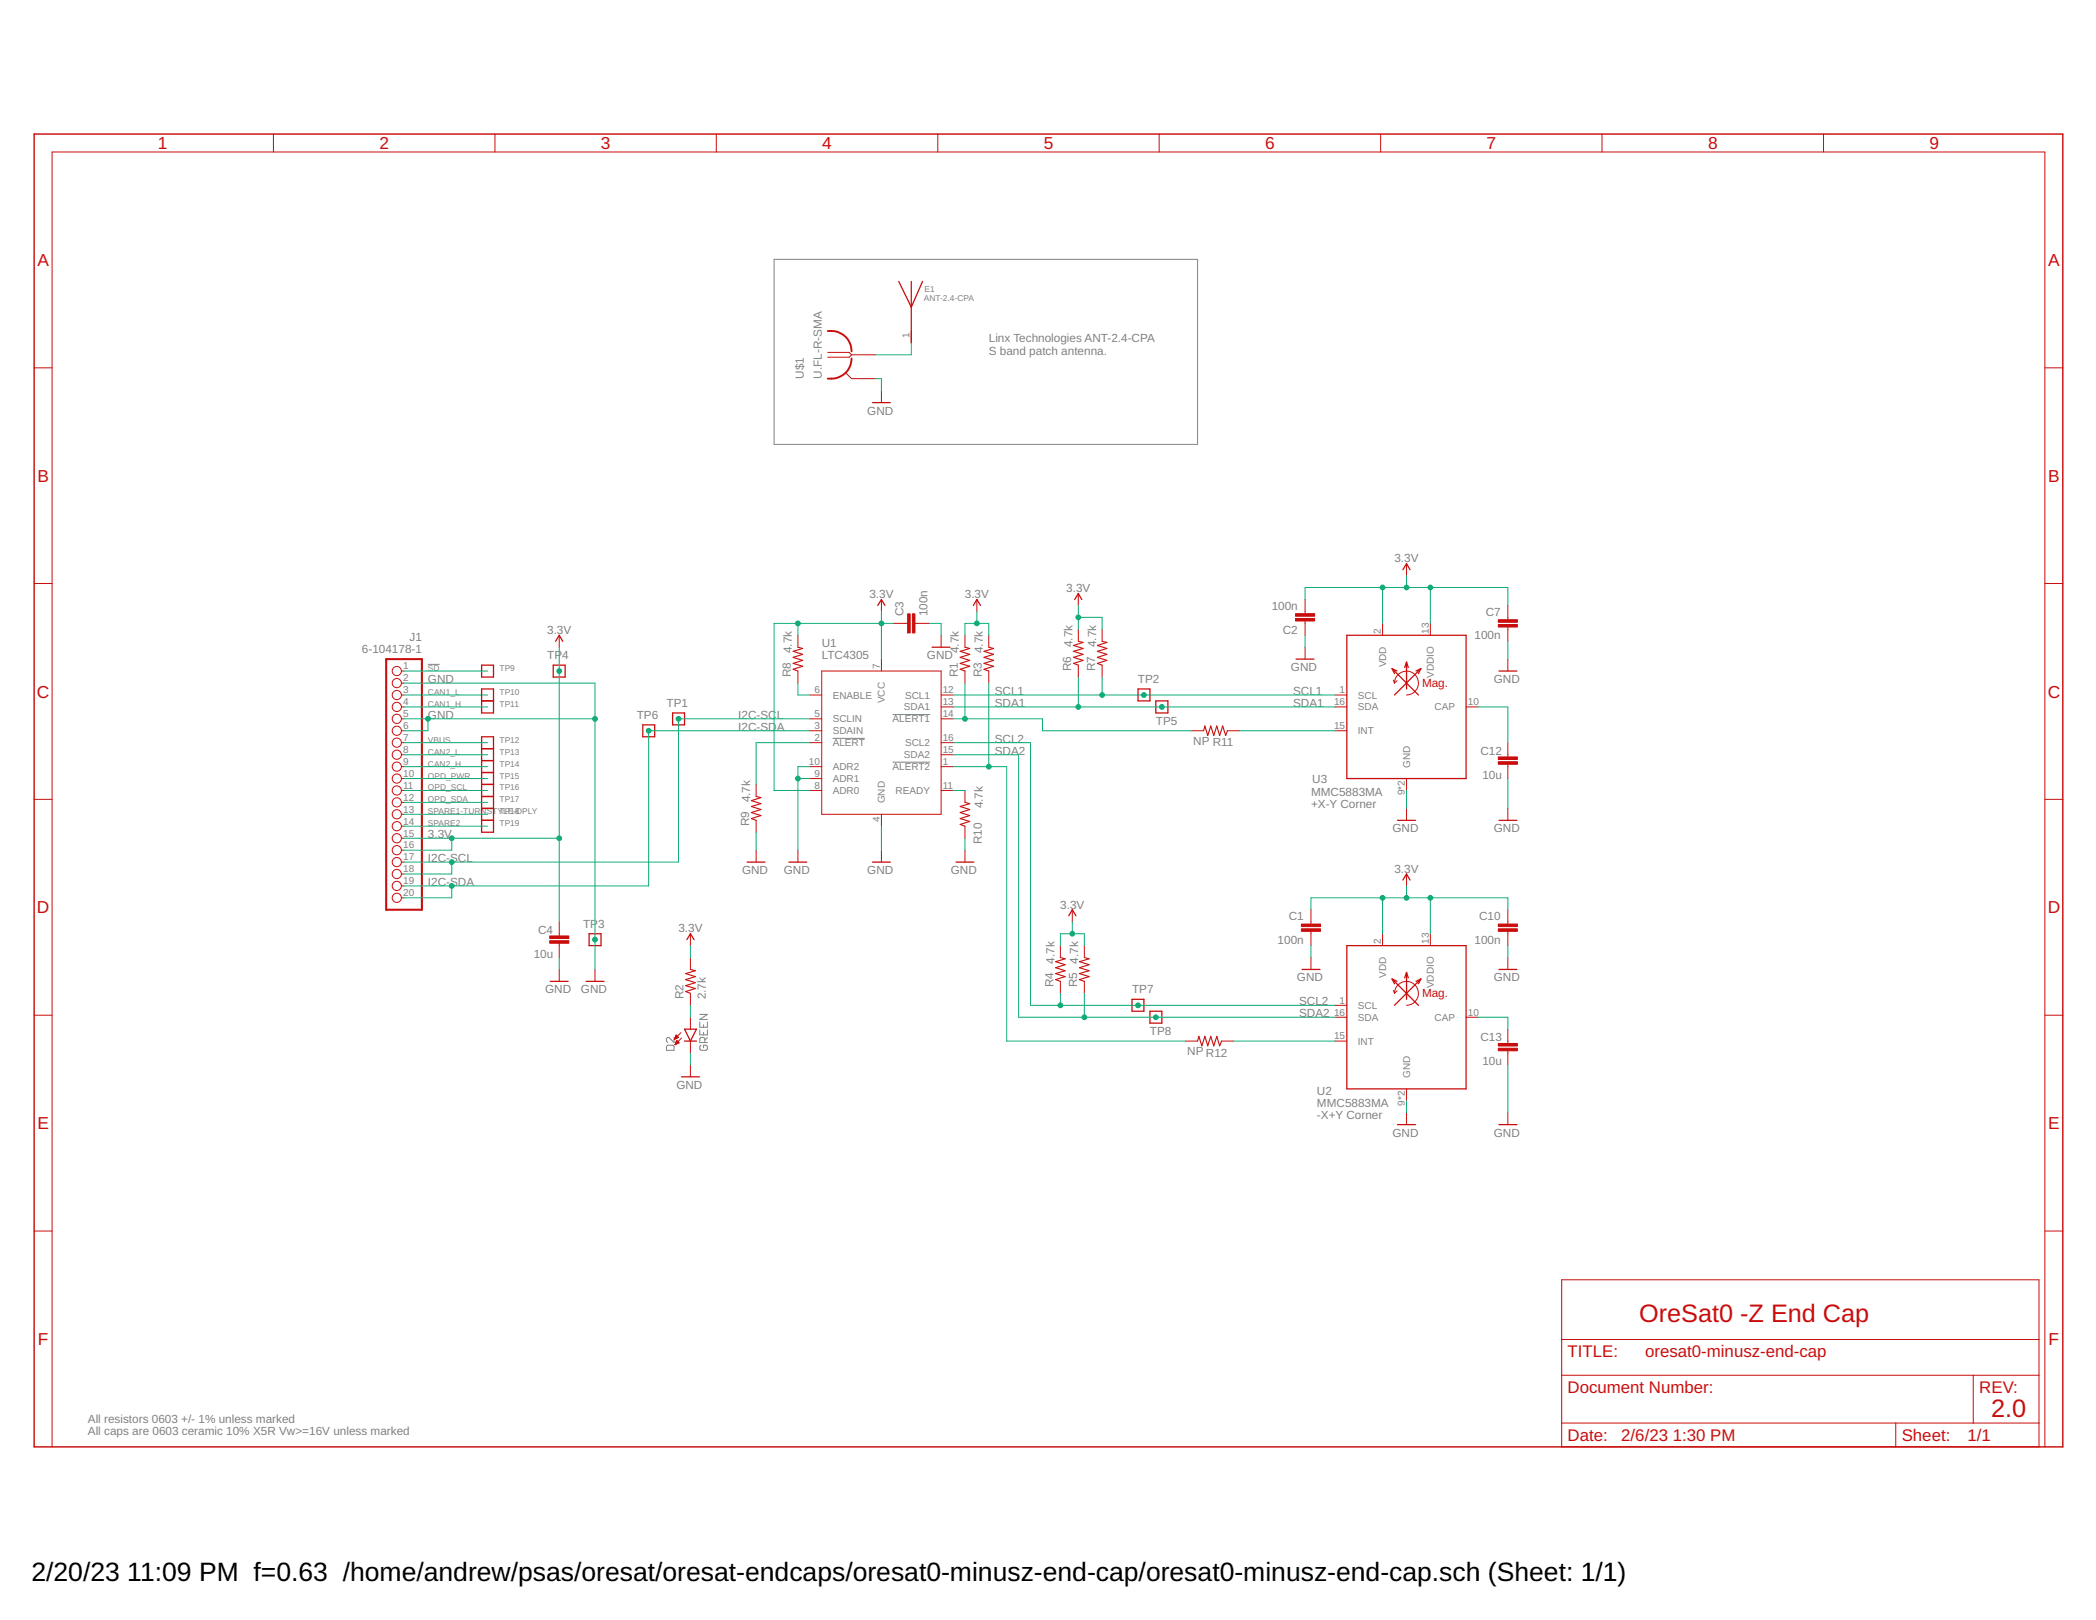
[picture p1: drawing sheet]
<svg xmlns="http://www.w3.org/2000/svg" width="279mm" height="216mm" viewBox="0 0 279 216" stroke-linecap="round" stroke-linejoin="round" font-family="sans-serif">
<g fill="none" stroke="#808080" stroke-width=".13">
<path d="M103.2 34.6h56.4v24.6h-56.4zM57 88.5h1.6M111 98.4h4.3M119 95.2h5M119 101.6h5M88.8 139.5l.2-.2h.7l.2 .2v.5h-1.1zM89.9 138.3v.6l-.7-.6h-.2l-.2 .1v.4l.2 .1M93.3 136.2v.7h1v-.7M93.3 137.2v.7h1v-.7M93.3 135.2h1l-1 .7h1M93.5 139.3l-.2 .2v.3l.2 .2h.6l.2-.2v-.3l-.2-.2h-.3v.3M93.8 136.6v.3"/>
<path d="M93.8 137.6v.3M94 138.9v-.5l-.2-.1h-.3l-.2 .1v.5h1M94.3 138.3l-.3 .3"/>
</g>
<path d="M4.6 17.9h270.4v174.9h-270.4z" fill="none" stroke="#c90d0c" stroke-width=".19"/>
<g fill="none" stroke="#c90d0c" stroke-width=".13">
<path d="M36.4 17.9v2.4M66 17.9v2.4M95.5 17.9v2.4M125 17.9v2.4M154.5 17.9v2.4M184 17.9v2.4M213.6 17.9v2.4M243.1 17.9v2.4M4.6 49h2.3M110.3 47h2.9l.3 .3M112.7 49.7l.8 .8h3.2M113.5 47.3h3.2"/>
<path d="M113.5 47.3l-.3 .3h-2.9M117.5 52.1v1.6M121.5 44.1v1.6M272.6 49h2.4M4.6 77.8h2.3M117.5 79.9v1.6M130.2 79.9v1.6M143.7 79.1v1.6M174 79.9v1.9M187.5 75.1v1.6M272.6 77.8h2.4M53.5 94.2h.4"/>
<path d="M53.5 92.6h.4M53.5 97.4h.4M53.5 89.4h.4M53.5 95.8h.4M53.5 99h.4M53.5 91h.4M74.5 84.7v1.6M106.4 84.7v1.6M106.4 89.4v1.6M107.9 92.6h1.6M107.9 97.4h1.6M107.9 95.8h1.6"/>
<path d="M107.9 99h1.6M109.5 89.4h16v19.1h-16zM117.5 87.8v1.6M119.1 83.1h1.9M121.9 83.1h2M125.5 84.7v1.6M125.5 94.2h1.5M125.5 92.6h1.5M125.5 95.8h1.5M125.5 99h1.5M128.6 84.7v1.6M128.6 89.4v1.6"/>
<path d="M131.8 84.7v1.6M131.8 89.4v1.6M143.7 83.9v1.6M143.7 88.6v1.6M146.9 83.9v1.6M146.9 88.6v1.6M158.9 97.4h1.5M163.6 97.4h1.6M174 82.8v1.9M174 86.3v1.5M177.9 94.2h1.6M177.9 92.6h1.6"/>
<path d="M177.9 97.4h1.6M184.3 83.1v1.6M185.7 90.6l.2 .4M185.9 91a1.6 1.6 0 0 1 1.6-1.6 1.6 1.6 0 0 1 1.6 1.6 1.6 1.6 0 0 1-1.6 1.6M186.2 90.7l-.3 .3M190.7 83.1v1.6M195.4 94.2h1.6M201 80.7v1.9M201 83.5v2M201 87.8v1.6M201 99v1.9M4.6 106.5h2.3"/>
<path d="M53.5 108.5h.4M53.5 102.2h.4M53.5 103.8h.4M53.5 105.3h.4M53.5 100.6h.4M53.5 106.9h.4M53.5 110.1h.4M53.5 111.7h.4M53.5 113.3h.4M53.5 114.9h.4M53.5 116.5h.4M53.5 118.1h.4"/>
<path d="M53.5 119.7h.4M100.8 104.5v1.7M100.8 109.3v1.6M100.8 113.3v1.6M106.4 113.3v1.6M107.9 102.2h1.6M107.9 103.8h1.6M107.9 105.3h1.6M117.5 108.5v1.6M117.5 113.3v1.6M125.5 102.2h1.5M125.5 105.3h1.5"/>
<path d="M125.5 100.6h1.5M128.6 105.3v1.6M128.6 110.1v1.6M128.6 113.3v1.6M187.5 103.8v1.5M187.5 107.7v1.6M187.5 116.5v1.6M201 101.9v1.9M201 107.7v1.6M272.6 106.5h2.4M4.6 135.3h2.3M74.5 122.9v1.9"/>
<path d="M74.5 125.7v1.9M74.5 129.2v1.6M79.3 129.2v1.6M89.9 138.5h.1M89.9 138.4h.2M90 138.4h.2M90 138.3h.4M90 139.2h.1M90 138.2h.4M90 139.1h.2M90 139.1h.3M90.1 138.1h.2"/>
<path d="M90.1 139h.4M90.1 138h.1M90.1 138.9h.4M90.1 137.9l.3 .4-.5 .2zM90.1 138.9h.3M90.1 138.8h.3M90.2 138.7h.1M90.2 138.7l.3 .3-.5 .2zM90.8 137.6l-.9 .9M90.8 138.3l-.8 .9M92 124.4v1.6M92 127.6v1.6"/>
<path d="M92 132.4v1.6M92 135.6v1.6M92 138.7v1.6M141.4 126v1.6M141.4 130.8v1.6M142.9 121.2v1.7M144.5 126v1.6M144.5 130.8v1.6M158.1 138.7h1.5M162.8 138.7h1.6M174.8 121.2v2M174.8 124.1v1.9"/>
<path d="M174.8 127.6v1.6M177.9 138.7h1.6M177.9 135.6h1.6M177.9 134h1.6M184.3 124.4v1.6M185.7 132l.2 .4M185.9 132.4a1.6 1.6 0 0 1 1.6-1.6 1.6 1.6 0 0 1 1.6 1.6 1.6 1.6 0 0 1-1.6 1.6M186.2 132.1l-.3 .3M190.7 124.4v1.6M195.4 135.6h1.6M201 121.2v2M201 124.1v1.9"/>
<path d="M201 127.6v1.6M201 137.2v1.9M272.6 135.3h2.4M92 141.9v1.6M187.5 145.1v1.6M187.5 148.3v1.6M201 140v1.9M201 148.3v1.6M4.6 164.1h2.3M208.2 170.6h63.6v22.2h-63.6zM208.2 178.5h63.6M272.6 164.1h2.4"/>
<path d="M6.9 192.8v-172.5h265.7v172.5M208.2 183.3h63.6M208.2 189.7h63.6M252.7 189.7v3.1M263 183.3v6.4"/>
<circle cx="52.9" cy="91" r=".61"/>
<circle cx="52.9" cy="92.6" r=".61"/>
<circle cx="52.9" cy="95.8" r=".61"/>
<circle cx="52.9" cy="89.4" r=".61"/>
<circle cx="52.9" cy="94.2" r=".61"/>
<circle cx="52.9" cy="97.4" r=".61"/>
<circle cx="52.9" cy="99" r=".61"/>
<circle cx="52.9" cy="118.1" r=".61"/>
<circle cx="52.9" cy="119.7" r=".61"/>
<circle cx="52.9" cy="106.9" r=".61"/>
<circle cx="52.9" cy="111.7" r=".61"/>
<circle cx="52.9" cy="113.3" r=".61"/>
<circle cx="52.9" cy="116.5" r=".61"/>
<circle cx="52.9" cy="102.2" r=".61"/>
<circle cx="52.9" cy="103.8" r=".61"/>
<circle cx="52.9" cy="105.3" r=".61"/>
<circle cx="52.9" cy="108.5" r=".61"/>
<circle cx="52.9" cy="100.6" r=".61"/>
<circle cx="52.9" cy="110.1" r=".61"/>
<circle cx="52.9" cy="114.9" r=".61"/>
</g>
<g fill="none" stroke="#c90d0c" stroke-width=".17">
<path d="M119.8 37.5l1.7 3.4 1.5-3.4M121.5 37.5v8.2M116.3 53.7h2.4M143.3 79.9l.4-.8 .5 .8M187 75.9l.5-.8 .5 .8M64.2 98.2h1.6v12.7h-1.6zM64.2 88.6h1.6v1.6h-1.6zM64.2 91.8h1.6v3.2h-1.6zM64.2 93.4h1.6M64.2 99.8h1.6M73.7 88.6h1.6v1.6h-1.6zM74.1 85.5l.4-.8 .5 .8"/>
<path d="M85.7 96.6h1.6v1.6h-1.6zM89.7 95h1.5v1.6h-1.5zM117 80.7l.5-.8 .5 .8M124.2 86.3h2.4M129.8 80.7l.4-.8 .5 .8M151.7 91.8h1.6v1.6h-1.6zM154.1 93.4h1.6v1.6h-1.6zM172.8 87.8h2.4M179.5 84.7h15.9v19.1h-15.9zM185.6 89.1l3.5 3.5M185.6 89.1l.3 .7M185.6 89.1l.6 .3"/>
<path d="M187.5 88.2v3.6M187.5 88.2l-.3 .8M187.5 88.2l.2 .8M189.4 89.1l-3.5 3.5M189.4 89.1l-.6 .3M189.4 89.1l-.3 .7M199.8 89.4h2.4M64.2 109.3h1.6M64.2 101.4h1.6M64.2 103h1.6M64.2 104.5h1.6M64.2 106.2h1.6"/>
<path d="M64.2 107.7h1.6M99.6 114.9h2.4M105.2 114.9h2.3M116.3 114.9h2.4M127.4 114.9h2.4M186.3 109.3h2.4M187 117.3l.5-.8 .5 .8M199.8 109.3h2.4M73.3 130.8h2.4M78.1 130.8h2.4M78.5 124.4h1.6v1.6h-1.6zM91.2 137.2h1.6l-.8 1.5z"/>
<path d="M91.2 138.7h1.6M91.6 125.2l.4-.8 .5 .8M142.5 122l.4-.8 .5 .8M150.9 133.2h1.6v1.6h-1.6zM153.3 134.8h1.6v1.6h-1.6zM173.6 129.2h2.4M179.5 126h15.9v19.1h-15.9zM185.6 130.5l3.5 3.5M185.6 130.5l.3 .6M185.6 130.5l.6 .3M187.5 129.6v3.6M187.5 129.6l-.3 .7"/>
<path d="M187.5 129.6l.2 .7M189.4 130.5l-3.5 3.5M189.4 130.5l-.6 .3M189.4 130.5l-.3 .6M199.8 129.2h2.4M90.8 143.5h2.4M186.3 149.9h2.4M199.8 149.9h2.4"/>
</g>
<path d="M106.4 86.3l.6 .1-1.3 .4 1.3 .4-1.3 .4 1.3 .4-1.3 .4 1.3 .4-1.3 .4 .7 .2M128.6 86.3l.7 .1-1.3 .4 1.3 .4-1.3 .4 1.3 .4-1.3 .4 1.3 .4-1.3 .4 .6 .2M131.8 86.3l.6 .1-1.2 .4 1.2 .4-1.2 .4 1.2 .4-1.2 .4 1.2 .4-1.2 .4 .6 .2M143.7 85.5l.7 .1-1.3 .4 1.3 .4-1.3 .4 1.3 .4-1.3 .4 1.3 .4-1.3 .4 .6 .2M146.9 85.5l.7 .1-1.3 .4 1.3 .4-1.3 .4 1.3 .4-1.3 .4 1.3 .4-1.3 .4 .6 .2M160.4 97.4l.2-.6 .4 1.2 .4-1.2 .4 1.2 .4-1.2 .4 1.2 .4-1.2 .4 1.2 .2-.6M100.8 106.2l.6 .1-1.2 .4 1.2 .4-1.2 .4 1.2 .4-1.2 .4 1.2 .4-1.2 .4 .6 .2M128.6 106.9l.7 .2-1.3 .4 1.3 .4-1.3 .4 1.3 .4-1.3 .4 1.3 .4-1.3 .4 .6 .2M92 129.2l.7 .2-1.3 .4 1.3 .4-1.3 .4 1.3 .4-1.3 .4 1.3 .3-1.3 .4 .6 .3M141.4 127.6l.6 .2-1.3 .4 1.3 .4-1.3 .4 1.3 .4-1.3 .4 1.3 .4-1.3 .4 .7 .2M144.5 127.6l.7 .2-1.3 .4 1.3 .4-1.3 .4 1.3 .4-1.3 .4 1.3 .4-1.3 .4 .6 .2M159.6 138.7l.2-.6 .4 1.3 .4-1.3 .4 1.3 .4-1.3 .4 1.3 .4-1.3 .4 1.3 .2-.7" fill="none" stroke="#c90d0c" stroke-width=".15"/>
<g fill="#c90d0c" stroke="#c90d0c" stroke-width=".13">
<path d="M173.5 123.8h2.5v.3h-2.5z"/>
<path d="M173.5 123.1h2.5v.4h-2.5z"/>
<path d="M172.7 81.8h2.5v.3h-2.5z"/>
<path d="M172.7 82.4h2.5v.4h-2.5z"/>
<path d="M199.7 83.2h2.6v.4h-2.6z"/>
<path d="M199.7 82.6h2.6v.3h-2.6z"/>
<path d="M199.7 123.8h2.6v.3h-2.6z"/>
<path d="M199.7 123.1h2.6v.4h-2.6z"/>
<path d="M199.7 101.5h2.6v.4h-2.6z"/>
<path d="M199.7 100.9h2.6v.3h-2.6z"/>
<path d="M199.7 139.7h2.6v.3h-2.6z"/>
<path d="M199.7 139.1h2.6v.3h-2.6z"/>
<path d="M121.6 81.8h.4v2.5h-.4z"/>
<path d="M121 81.8h.3v2.5h-.3z"/>
<path d="M73.3 125.4h2.5v.3h-2.5z"/>
<path d="M73.3 124.7h2.5v.4h-2.5z"/>
</g>
<path d="M51.5 87.8h4.7v33.4h-4.7z" fill="none" stroke="#c90d0c" stroke-width=".28"/>
<path d="M110.3 44.1a2.76 2.76 0 0 1 3.2 2.7M113.5 47.8a2.73 2.73 0 0 1-3.2 2.7" fill="none" stroke="#c90d0c" stroke-width=".25"/>
<g fill="none" stroke="#0dab76" stroke-width=".13">
<path d="M116.7 50.5h.8v1.6M121.5 45.7v1.6h-4.8M174 79.9v-1.6h27v2.4M184.3 78.3v4.8M187.5 76.7v1.6M190.7 78.3v4.8M53.9 91h25.4v38.2M53.9 95.8h25.4M53.9 99h11.1M53.9 94.2h11.1M53.9 92.6h11.1M53.9 89.4h11.1"/>
<path d="M57 95.8v1.6h-3.1M74.5 86.3v36.6M106.4 83.1v1.6M106.4 91v1.6h1.5M107.9 95.8h-17.5v19.1h-36.5M107.9 97.4h-21.4v20.7h-32.6M107.9 99h-7.1v5.5M117.5 81.5v6.3M119.1 83.1h-15.9v22.2h4.7M123.9 83.1h1.6v1.6M127 95.8h12v1.6h19.9M127 99h10.4v35h40.5"/>
<path d="M127 94.2h50.9M127 92.6h50.9M128.6 84.7v-1.6h3.2v1.6M128.6 91v4.8M130.2 81.5v1.6M131.8 91v11.2M143.7 80.7v3.2M143.7 90.2v4M143.7 82.3h3.2v1.6M146.9 90.2v2.4M165.2 97.4h12.7M174 84.7v1.6"/>
<path d="M197 94.2h4v4.8M201 85.5v2.3M53.9 103.8h11.1M53.9 102.2h11.1M53.9 105.3h11.1M53.9 111.7h20.6M53.9 100.6h11.1M53.9 106.9h11.1M53.9 108.5h11.1M53.9 110.1h11.1M60.2 118.1v1.6h-6.3M60.2 111.7v1.6h-6.3"/>
<path d="M60.2 114.9v1.6h-6.3M100.8 110.9v2.4M106.4 103.8h1.5M107.9 102.2h-1.5v11.1M117.5 110.1v3.2M127 102.2h7.2v36.5h23.9M127 105.3h1.6M127 100.6h8.8v35h42.1M128.6 111.7v1.6M184.3 119.7v4.7M187.5 105.3v2.4M187.5 118.1v1.6"/>
<path d="M190.7 119.7v4.7M201 103.8v3.9M74.5 127.6v1.6M92 126v1.6M92 134v1.6M141.4 126v-1.6h3.1v1.6M141.4 132.4v1.6M142.9 122.9v1.5M144.5 132.4v3.2M164.4 138.7h13.5M174.8 121.2v-1.5h26.2v1.5M174.8 126v1.6"/>
<path d="M197 135.6h4v1.6M201 126v1.6M92 140.3v1.6M187.5 146.7v1.6M201 141.9v6.4"/>
</g>
<g fill="#0dab76" stroke="#0dab76" stroke-width=".13">
<circle cx="79.3" cy="125.2" r=".32"/>
<circle cx="79.3" cy="95.8" r=".32"/>
<circle cx="57" cy="95.8" r=".32"/>
<circle cx="106.4" cy="103.8" r=".32"/>
<circle cx="187.5" cy="119.7" r=".32"/>
<circle cx="184.3" cy="119.7" r=".32"/>
<circle cx="190.7" cy="119.7" r=".32"/>
<circle cx="190.7" cy="78.3" r=".32"/>
<circle cx="187.5" cy="78.3" r=".32"/>
<circle cx="184.3" cy="78.3" r=".32"/>
<circle cx="142.9" cy="124.4" r=".32"/>
<circle cx="117.5" cy="83.1" r=".32"/>
<circle cx="106.4" cy="83.1" r=".32"/>
<circle cx="143.7" cy="82.3" r=".32"/>
<circle cx="74.5" cy="89.4" r=".32"/>
<circle cx="60.2" cy="111.7" r=".32"/>
<circle cx="74.5" cy="111.7" r=".32"/>
<circle cx="130.2" cy="83.1" r=".32"/>
<circle cx="144.5" cy="135.6" r=".32"/>
<circle cx="154.1" cy="135.6" r=".32"/>
<circle cx="141.4" cy="134" r=".32"/>
<circle cx="151.7" cy="134" r=".32"/>
<circle cx="143.7" cy="94.2" r=".32"/>
<circle cx="154.9" cy="94.2" r=".32"/>
<circle cx="146.9" cy="92.6" r=".32"/>
<circle cx="152.5" cy="92.6" r=".32"/>
<circle cx="60.2" cy="118.1" r=".32"/>
<circle cx="86.5" cy="97.4" r=".32"/>
<circle cx="60.2" cy="114.9" r=".32"/>
<circle cx="90.4" cy="95.8" r=".32"/>
<circle cx="128.6" cy="95.8" r=".32"/>
<circle cx="131.8" cy="102.2" r=".32"/>
</g>
<g font-size="3.5">
<text x="4.2" y="210.7">2/20/23</text>
<text x="17" y="210.7">11:09 PM f=0.63 /home/andrew/psas/oresat/oresat-endcaps/oresat0-minusz-end-cap/oresat0-minusz-end-cap.sch (Sheet: 1/1)</text>
</g>
<g font-size="3.4" fill="#c90d0c">
<text x="218.5" y="176.1">OreSat0 -Z End Cap</text>
<text x="265.4" y="188.9">2.0</text>
</g>
<g font-size="2.3" fill="#c90d0c">
<text x="21.1" y="19.9">1</text>
<text x="50.6" y="19.9">2</text>
<text x="80.1" y="19.9">3</text>
<text x="109.6" y="19.9">4</text>
<text x="139.1" y="19.9">5</text>
<text x="168.6" y="19.9">6</text>
<text x="198.2" y="19.9">7</text>
<text x="227.7" y="19.9">8</text>
<text x="257.2" y="19.9">9</text>
<text x="5" y="35.4">A</text>
<text x="273" y="35.4">A</text>
<text x="5" y="64.2">B</text>
<text x="273" y="64.2">B</text>
<text x="4.9" y="93">C</text>
<text x="273" y="93">C</text>
<text x="4.9" y="121.7">D</text>
<text x="273" y="121.7">D</text>
<text x="5" y="150.5">E</text>
<text x="273" y="150.5">E</text>
<text x="5" y="179.3">F</text>
<text x="273.1" y="179.3">F</text>
</g>
<g font-size="2.2" fill="#c90d0c">
<text x="209" y="180.9">TITLE:</text>
<text x="209" y="185.7">Document Number:</text>
<text x="219.3" y="180.9">oresat0-minusz-end-cap</text>
<text x="263.8" y="185.7">REV:</text>
<text x="209" y="192">Date:</text>
<text x="216.1" y="192">2/6/23</text>
<text x="223" y="192">1:30 PM</text>
<text x="253.5" y="192">Sheet:</text>
<text x="262.3" y="192">1/1</text>
</g>
<g font-size="1.6" fill="#808080">
<text x="131.8" y="45.6">Linx Technologies ANT-2.4-CPA</text>
<text x="131.8" y="47.3">S band patch antenna.</text>
<text x="107.2" y="50.5" transform="rotate(-90 107.2 50.5)">U$1</text>
<text x="109.5" y="50.5" transform="rotate(-90 109.5 50.5)">U.FL-R-SMA</text>
<text x="115.6" y="55.2">GND</text>
<text x="185.9" y="75">3.3V</text>
<text x="115.9" y="79.7">3.3V</text>
<text x="120.4" y="82.1" transform="rotate(-90 120.4 82.1)">C3</text>
<text x="123.6" y="82.1" transform="rotate(-90 123.6 82.1)">100n</text>
<text x="128.6" y="79.7">3.3V</text>
<text x="142.1" y="78.9">3.3V</text>
<text x="169.5" y="81.3">100n</text>
<text x="198" y="82">C7</text>
<text x="48.2" y="87.1">6-104178-1</text>
<text x="54.6" y="85.5">J1</text>
<text x="72.9" y="84.5">3.3V</text>
<text x="73" y="87.8">TP</text>
<text x="75" y="87.8">4</text>
<text x="105.6" y="87.1" transform="rotate(-90 105.6 87.1)">4.7k</text>
<text x="109.5" y="87.8">LTC4305</text>
<text x="109.5" y="86.3">U1</text>
<text x="123.6" y="87.8">GND</text>
<text x="127.8" y="87.1" transform="rotate(-90 127.8 87.1)">4.7k</text>
<text x="131" y="87.1" transform="rotate(-90 131 87.1)">4.7k</text>
<text x="142.8" y="89.4" transform="rotate(-90 142.8 89.4)">R6</text>
<text x="142.9" y="86.3" transform="rotate(-90 142.9 86.3)">4.7k</text>
<text x="146" y="89.4" transform="rotate(-90 146 89.4)">R7</text>
<text x="146.1" y="86.3" transform="rotate(-90 146.1 86.3)">4.7k</text>
<text x="171" y="84.4">C2</text>
<text x="172.1" y="89.4">GND</text>
<text x="196.6" y="85.2">100n</text>
<text x="57" y="91">GND</text>
<text x="57" y="95.8">GND</text>
<text x="84.9" y="95.8">TP6</text>
<text x="88.9" y="94.2">TP1</text>
<text x="98.4" y="95.8">I2C-SC</text>
<text x="103.5" y="95.8">L</text>
<text x="105.4" y="90.2" transform="rotate(-90 105.4 90.2)">R8</text>
<text x="127.7" y="90.2" transform="rotate(-90 127.7 90.2)">R1</text>
<text x="130.9" y="90.2" transform="rotate(-90 130.9 90.2)">R3</text>
<text x="132.6" y="94.2">SDA1</text>
<text x="132.6" y="92.6">SCL1</text>
<text x="151.7" y="91">TP2</text>
<text x="172.4" y="94.2">SDA1</text>
<text x="172.4" y="92.6">SCL1</text>
<text x="199.1" y="91">GND</text>
<text x="98.4" y="97.4">I2C-SD</text>
<text x="103.5" y="97.4">A</text>
<text x="132.6" y="100.6">SDA2</text>
<text x="132.6" y="99">SCL2</text>
<text x="154.1" y="96.6">TP5</text>
<text x="159.1" y="99.3">NP R11</text>
<text x="197.3" y="100.6">C12</text>
<text x="100" y="106.9" transform="rotate(-90 100 106.9)">4.7k</text>
<text x="131" y="107.7" transform="rotate(-90 131 107.7)">4.7k</text>
<text x="174.8" y="107.7">+X-Y Corner</text>
<text x="174.8" y="106.1">MMC5883MA</text>
<text x="174.9" y="104.4">U3</text>
<text x="197.6" y="103.8">10u</text>
<text x="57" y="111.7">3.3V</text>
<text x="99.9" y="110.1" transform="rotate(-90 99.9 110.1)">R9</text>
<text x="130.9" y="112.5" transform="rotate(-90 130.9 112.5)">R10</text>
<text x="185.6" y="110.9">GND</text>
<text x="199.1" y="110.9">GND</text>
<text x="57" y="118.1">I2C-SDA</text>
<text x="57" y="114.9">I2C-SCL</text>
<text x="98.9" y="116.5">GND</text>
<text x="104.5" y="116.5">GND</text>
<text x="115.6" y="116.5">GND</text>
<text x="126.7" y="116.5">GND</text>
<text x="185.9" y="116.3">3.3V</text>
<text x="71.7" y="124.4">C4</text>
<text x="77.7" y="123.6">TP</text>
<text x="79.7" y="123.6">3</text>
<text x="90.4" y="124.3">3.3V</text>
<text x="141.3" y="121.1">3.3V</text>
<text x="170.3" y="125.8">100n</text>
<text x="171.8" y="122.6">C1</text>
<text x="196.6" y="125.8">100n</text>
<text x="197.2" y="122.6">C10</text>
<text x="71.1" y="127.6">10u</text>
<text x="140.4" y="131.6" transform="rotate(-90 140.4 131.6)">R4</text>
<text x="140.6" y="128.4" transform="rotate(-90 140.6 128.4)">4.7k</text>
<text x="143.6" y="131.6" transform="rotate(-90 143.6 131.6)">R5</text>
<text x="143.7" y="128.4" transform="rotate(-90 143.7 128.4)">4.7k</text>
<text x="172.9" y="130.8">GND</text>
<text x="199.1" y="130.8">GND</text>
<text x="72.7" y="132.4">GND</text>
<text x="77.4" y="132.4">GND</text>
<text x="91.1" y="133.2" transform="rotate(-90 91.1 133.2)">R2</text>
<text x="94.1" y="133.2" transform="rotate(-90 94.1 133.2)">2.7k</text>
<text x="150.9" y="132.4">TP7</text>
<text x="153.3" y="138">TP8</text>
<text x="173.2" y="135.6">SDA2</text>
<text x="173.2" y="134">SCL2</text>
<text x="158.3" y="140.7">NP R12</text>
<text x="197.3" y="138.7">C13</text>
<text x="197.6" y="141.9">10u</text>
<text x="90.2" y="145.1">GND</text>
<text x="175.6" y="149.1">-X+Y Corner</text>
<text x="175.6" y="147.5">MMC5883MA</text>
<text x="175.6" y="145.9">U2</text>
<text x="185.6" y="151.5">GND</text>
<text x="199.1" y="151.5">GND</text>
<text x="11.7" y="189.6">All resistors 0603 +/- 1% unless marked</text>
<text x="11.7" y="191.2">All caps are 0603 ceramic 10% X5R Vw&gt;=16V unless marked</text>
</g>
<g font-size="1.6" fill="#c90d0c">
<text x="189.6" y="91.5">Mag.</text>
<text x="189.6" y="132.9">Mag.</text>
</g>
<g font-size="1.3" fill="#808080">
<text x="121.2" y="45.1" transform="rotate(-90 121.2 45.1)">1</text>
<text x="53.7" y="89.2">1</text>
<text x="117.3" y="89.2" transform="rotate(-90 117.3 89.2)">7</text>
<text x="184.1" y="84.4" transform="rotate(-90 184.1 84.4)">2</text>
<text x="184.8" y="88.9" transform="rotate(-90 184.8 88.9)">VDD</text>
<text x="190.4" y="84.4" transform="rotate(-90 190.4 84.4)">13</text>
<text x="53.7" y="90.8">2</text>
<text x="53.7" y="92.4">3</text>
<text x="53.7" y="94">4</text>
<text x="53.7" y="95.6">5</text>
<text x="108.6" y="95.6">5</text>
<text x="108.6" y="92.4">6</text>
<text x="111" y="93.1">ENABLE</text>
<text x="118" y="93.7" transform="rotate(-90 118 93.7)">VCC</text>
<text x="120.5" y="94.7">SDA1</text>
<text x="120.6" y="93.1">SCL1</text>
<text x="125.7" y="92.4">12</text>
<text x="125.7" y="94">13</text>
<text x="125.7" y="95.6">14</text>
<text x="177.8" y="94">16</text>
<text x="178.6" y="92.4">1</text>
<text x="181" y="93.1">SCL</text>
<text x="181" y="94.7">SDA</text>
<text x="191.1" y="90.3" transform="rotate(-90 191.1 90.3)">VDDIO</text>
<text x="191.2" y="94.7">CAP</text>
<text x="195.7" y="94">10</text>
<text x="53.7" y="97.2">6</text>
<text x="53.7" y="98.8">7</text>
<text x="53.7" y="100.4">8</text>
<text x="53.7" y="101.9">9</text>
<text x="107.8" y="101.9">10</text>
<text x="108.6" y="97.2">3</text>
<text x="108.6" y="98.8">2</text>
<text x="111" y="96.3">SCLIN</text>
<text x="111" y="97.9">SDAIN</text>
<text x="111" y="99.5">ALERT</text>
<text x="119" y="96.3">ALERT1</text>
<text x="120.5" y="101">SDA2</text>
<text x="120.6" y="99.5">SCL2</text>
<text x="125.7" y="98.8">16</text>
<text x="125.7" y="100.4">15</text>
<text x="125.7" y="101.9">1</text>
<text x="177.8" y="97.2">15</text>
<text x="181" y="97.9">INT</text>
<text x="53.7" y="103.5">10</text>
<text x="53.7" y="105.1">11</text>
<text x="53.7" y="106.7">12</text>
<text x="108.6" y="103.5">9</text>
<text x="108.6" y="105.1">8</text>
<text x="111" y="102.6">ADR2</text>
<text x="111" y="104.2">ADR1</text>
<text x="111" y="105.8">ADR0</text>
<text x="118" y="107.1" transform="rotate(-90 118 107.1)">GND</text>
<text x="119" y="102.6">ALERT2</text>
<text x="119.4" y="105.8">READY</text>
<text x="125.7" y="105.1">11</text>
<text x="187.3" y="106" transform="rotate(-90 187.3 106)">9*2</text>
<text x="188" y="102.3" transform="rotate(-90 188 102.3)">GND</text>
<text x="53.7" y="108.3">13</text>
<text x="53.7" y="109.9">14</text>
<text x="53.7" y="111.5">15</text>
<text x="53.7" y="113.1">16</text>
<text x="117.3" y="109.5" transform="rotate(-90 117.3 109.5)">4</text>
<text x="53.7" y="114.7">17</text>
<text x="53.7" y="116.3">18</text>
<text x="53.7" y="117.8">19</text>
<text x="53.7" y="119.4">20</text>
<text x="184.1" y="125.8" transform="rotate(-90 184.1 125.8)">2</text>
<text x="190.4" y="125.8" transform="rotate(-90 190.4 125.8)">13</text>
<text x="184.8" y="130.3" transform="rotate(-90 184.8 130.3)">VDD</text>
<text x="191.1" y="131.7" transform="rotate(-90 191.1 131.7)">VDDIO</text>
<text x="177.8" y="135.3">16</text>
<text x="178.6" y="133.8">1</text>
<text x="181" y="134.5">SCL</text>
<text x="181" y="136">SDA</text>
<text x="191.2" y="136">CAP</text>
<text x="195.7" y="135.3">10</text>
<text x="177.8" y="138.5">15</text>
<text x="181" y="139.2">INT</text>
<text x="188" y="143.6" transform="rotate(-90 188 143.6)">GND</text>
<text x="187.3" y="147.3" transform="rotate(-90 187.3 147.3)">9*2</text>
</g>
<g font-size="1.1" fill="#808080">
<text x="123.1" y="40.1">ANT-2.4-CPA</text>
<text x="123.2" y="38.9">E1</text>
<text x="57" y="89.4">SD</text>
<text x="66.6" y="89.4">TP9</text>
<text x="57" y="92.6">CAN1_L</text>
<text x="57" y="94.2">CAN1_H</text>
<text x="66.6" y="92.6">TP10</text>
<text x="66.6" y="94.2">TP11</text>
<text x="57" y="99">VBUS</text>
<text x="57" y="100.6">CAN2_L</text>
<text x="66.6" y="99">TP12</text>
<text x="66.6" y="100.6">TP13</text>
<text x="57" y="102.2">CAN2_H</text>
<text x="57" y="103.8">OPD_PWR</text>
<text x="57" y="105.3">OPD_SCL</text>
<text x="57" y="106.9">OPD_SDA</text>
<text x="66.6" y="102.2">TP14</text>
<text x="66.6" y="103.8">TP15</text>
<text x="66.6" y="105.3">TP16</text>
<text x="66.6" y="106.9">TP17</text>
<text x="57" y="108.5">SPARE1-TURNSTYTLPE1-8DPLY</text>
<text x="57" y="110.1">SPARE2</text>
<text x="66.6" y="110.1">TP19</text>
</g>
</svg>
